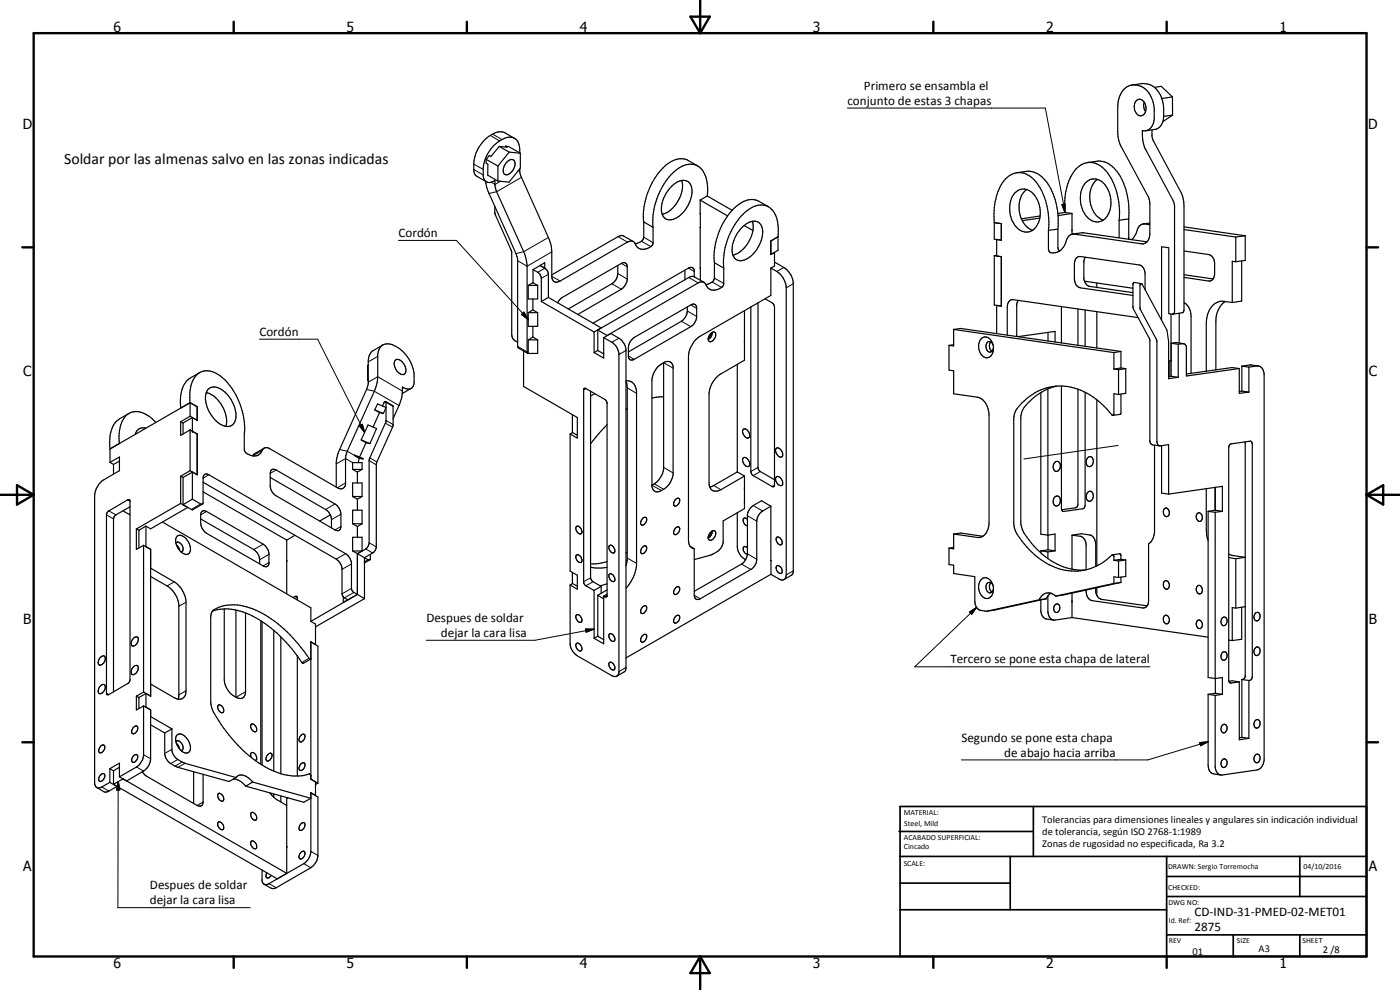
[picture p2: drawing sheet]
<svg xmlns="http://www.w3.org/2000/svg" width="420mm" height="297mm" viewBox="0 0 420 297" stroke-linecap="round" stroke-linejoin="round" font-family="sans-serif">
<g fill="none" stroke="#000" stroke-width=".35">
<path d="M339.7 25.5l2.8-.4a5.7 5.7 0 0 1 6.2 4.6 10.9 10.9 0 0 1-.2 7.8l-.5 .6-1 .6-3.1 .5M341.1 30.1a1.86 1.86 0 0 1 1.9 .1 1.86 1.86 0 0 1 .9 1.8 1.97 1.97 0 0 1-2.1 2.7 3.1 3.1 0 0 1-.7-4.6zM343.4 30.6a3.5 3.5 0 0 0 .4 2.9M345.7 38.9a5.2 5.2 0 0 0 .5 3.5l8.4 15.6 .6 2.5 .1 32.5-.4 .8-3 .5M346.5 26.2l2-.3 3.4 3.2M351.9 29.1l-3.2 .4M351.9 29.1v5.4M351.9 34.5l-2.7 .4M351.9 34.5l-2.9 2M145.7 54.4l.8 3 8.8 20 .1 26.7 .2 .3 2.8 1.6M145.9 47.8v1.2l.5 .3v3.3l3 1.7M145.9 47.8l3.5 2"/>
<path d="M149.4 49.8v4.5M149.8 43.9l-2.4 3-.6-.2-.9 1.1M149.8 43.9l3 1.7M151.7 43.9l.5 .3-2.4-.3M151.7 43.9l.2 .2M151.7 43.9h.9l3.6 2.1M152.5 48.3a1.22 1.22 0 0 1 1.6-.3 1.22 1.22 0 0 1 .4 1.7 2.7 2.7 0 0 1-3 2.6 2.9 2.9 0 0 1 1-4zM152.8 45.6l3.4 .4M152.8 45.6l-3.4 4.2M154.4 41.5a5.4 5.4 0 0 0-5.8 1.8 11.1 11.1 0 0 0-3.6 7v2.6a2.01 2.01 0 0 0 1.3 1.8 2.01 2.01 0 0 0 2.2-.6l.1 2.1 .4 1.3 8.2 18 .8 2.6 .2 1.8 .1 26.1h3.1v-4M154.4 41.5l-2.8-1.6a4.8 4.8 0 0 0-4.9 1 11.3 11.3 0 0 0-4.5 7.8v2.6l.5 1.2 3.3 2M154.4 41.5a4.4 4.4 0 0 1 1.6 4.4"/>
<path d="M156 50.7l.3 2 9 20.5 .3 2.4v7.3a1.51 1.51 0 0 0 .7 1.6 1.51 1.51 0 0 0 1.8-.2l20.2-11.7a1.7 1.7 0 0 1 2.7 1.2 3.1 3.1 0 0 0 5-.8v-4.8M156.2 46v4.5l-3.4 4.2-3.4-.4M201.7 55.8a4.1 4.1 0 0 1 4.8-1.3 5.4 5.4 0 0 1 .3 6.5 7.3 7.3 0 0 1-5.9 5 2.63 2.63 0 0 1-2.4-2.8 9.9 9.9 0 0 1 3.2-7.4zM204.6 54.1a9.2 9.2 0 0 1-5.9 10.2M209.4 49.8l-2.8-1.6a6.1 6.1 0 0 0-7.1 1.7 21.2 21.2 0 0 0-6.3 16.7M209.4 49.8a5.9 5.9 0 0 0-6.6 1.3 21 21 0 0 0-6.8 17.1M209.4 49.8a8.2 8.2 0 0 1 3 7.5l-.2 1.5M212.2 58.8l7.5 4.3M212.2 58.8l-2.1 1.2M304.6 57.8a3.8 3.8 0 0 1 6.1 1.1 8 8 0 0 1-.7 10.1 3.8 3.8 0 0 1-5.4-1.3 8.4 8.4 0 0 1-.3-9.5zM305.1 51.8l2.9-.4a7 7 0 0 1 6.6 3.9 21.4 21.4 0 0 1 2.9 13.4M308.1 56.9a7.3 7.3 0 0 0-1.2 9.4 5.3 5.3 0 0 0 3 2.8"/>
<path d="M325.8 54.8a4 4 0 0 1 6.5 1.6 7.9 7.9 0 0 1-1.1 9.6 3.8 3.8 0 0 1-5.4-1.4 8.9 8.9 0 0 1-1-8zM326.4 48.8l2.8-.4a6.6 6.6 0 0 1 6.2 3.2 22.2 22.2 0 0 1 3.3 14.1M329.3 53.8a7.7 7.7 0 0 0-.3 10.9l1.2 1 .9 .3M148.5 62v2.1l5.1 11.5v24.9a2.61 2.61 0 0 0 1.8 2.2M162.1 79.7l1.6 .9 .8 1.2 .1 7.4M162.1 79.7l-2.1 1.2M162.1 79.6l1.4-.8v1.6zM162.1 79.6v.1M185.4 79.6v2.5a3.7 3.7 0 0 1-1.8 3l-13.1 7.6M190.1 72.5l-3.4-1.8-1.2 .3-19.9 11.5M193.2 66.6v4.6a2.21 2.21 0 0 1-2.2 1.9l-.4 .1M193.2 66.6l2.8 1.6"/>
<path d="M210.1 60l8.2 4.8M210.1 64.1h.1M210.1 60l.1 24.1M210.1 68.2h.1M214.4 78.8l2.8 1.6M214.4 78.8v4.6l-.2 .6a2.83 2.83 0 0 1-2.3 1.4M222.5 68.5a4.3 4.3 0 0 1 5.2-1.7 5.4 5.4 0 0 1 .3 6.5 7.9 7.9 0 0 1-5.9 4.9 3 3 0 0 1-2.4-3.8 10.5 10.5 0 0 1 2.8-5.9zM223.3 67.6l2.7 1.6M225.5 66.5l.4 .2M225.8 66.4a9.4 9.4 0 0 1-4.6 9.7l-1.2 .4M230.6 62l-2.8-1.6a5.4 5.4 0 0 0-6 .9 20.7 20.7 0 0 0-7.4 17.5M230.6 62a7.9 7.9 0 0 1 3 7.5l-.1 1.5"/>
<path d="M230.6 62a5.6 5.6 0 0 0-6 .9 20.6 20.6 0 0 0-7.4 17.5M231.3 76.4l1.1-.7v4.1l-1.1 .6M232.4 78.6l2.8 1.7a6.2 6.2 0 0 1 2.9 4.5v86.8l-.5 .9-2.2 1.4M233.5 71v4.1l-2.2 1.3M233.5 71l-2.2 1.3v4.1M298.4 66.8v5l2.1 .3M298.4 76.7v14.8l2.1 .3M298.4 66.8l2.1 .3v5M298.4 76.7l2.1 .3M298.4 66.8a16.4 16.4 0 0 1 3.8-13.5 5.7 5.7 0 0 1 8.7 1.2 21 21 0 0 1 3.8 14.6M299.1 76.6l-.7 .1M299.1 71.9l1.4 .2"/>
<path d="M299.1 71.9v4.9l1.4 .2M299.2 71.8l-.1 .1M300.5 77v14.9M312.1 65.4l-5.3 .8M312.1 64.8l-5.6 .9M314.7 69.1v5.6l.2 .8a2.92 2.92 0 0 0 3.9-1l.9-1.3a3.1 3.1 0 0 1 2.4-3l20.5 3a2.56 2.56 0 0 0 2.5-3.1l-.1-9.9-.4-1.2-8.6-16.2-.6-3.3v-7.3a6.3 6.3 0 0 1 4-6.6 5.7 5.7 0 0 1 6.5 4.5 12.4 12.4 0 0 1 .3 6.6 2.84 2.84 0 0 1-3.4 2.5l.3 3.5 .5 1.8 8.4 15.5 .5 1.8v31.8l-.6 .7M317.5 68.7v5.6l.5 1M317.5 68.7l-2.8 .4M319.6 63.8l-2.1 .3M319.6 63.8a16.4 16.4 0 0 1 3.8-13.6 5.7 5.7 0 0 1 8.7 1.3 20.9 20.9 0 0 1 3.8 14.6M319.6 63.8l2.1 .3M321.7 64.1l-4.2 .6"/>
<path d="M321.7 64.1v6.2M321.8 70.2l3.4-.4 19 2.8M325.7 77.2l-.4 1.2v5.2a2.6 2.6 0 0 0 1.8 2.3l12.9 1.9M335.9 66.1v5.3M338.7 65.7l.1 6.1M338.7 65.7l-2.8 .4M345.1 67.4l-1.5-.2a2.43 2.43 0 0 0-2.5 2.4l-.6 1.3-.9 1M345.1 66.9l-2 .3M355.3 75.3l7.4 1.1a2.57 2.57 0 0 1 1.8 2.4v3.6a1.81 1.81 0 0 1-1.8 1.9l-7.4-1.1M355.3 68.9l15.6 2.2M355.3 68.1l18.4 2.6M370.9 78.5l-1.1-.1v12.4"/>
<path d="M370.9 71.1v7.4M372.6 78.3v12l-2.8 .5M373.7 70.7v7.4l-2.8 .4M373.7 70.7l-2.8 .4M158.5 85.6h2.9M158.5 85.6v4.1h2.9v-4.1M158.5 93.8v4.1h2.9v-4.1M158.5 93.8h2.9M159.9 89.7v3.3M159.9 97.9v3.3M159.9 84.8l1.5 .8M159.9 84.8l-1.4 .8"/>
<path d="M159.9 93l1.5 .8M159.9 93l-1.4 .8M160 80.9l1.4 .8a2.43 2.43 0 0 1 1.1 1.8v7M160 80.9v3.9M162.5 90.5l15.8 9.1M164.6 89.2l-2.1 1.3M164.6 89.2l15.8 9.2M167.4 90.8l.6-.9 .8-.7 17.7-10.2a1.09 1.09 0 0 1 1.2-.1 1.09 1.09 0 0 1 .5 1.2v3.6a4.2 4.2 0 0 1-1.7 3.1l-13.1 7.6M178.3 99.6v6.2M179.4 99v6.2M179.4 99l2.8 1.7M180.4 98.4h.1"/>
<path d="M180.4 98.4l-2.1 1.2M205.6 81.1v2.8M206.3 92.1v1.2a4.2 4.2 0 0 1-1.8 3.1l-15.9 9.2M208.4 83.1v-1.9a1.04 1.04 0 0 0-.7-.9 1.04 1.04 0 0 0-1.1 .1l-28.6 16.6M210.1 80.4h.1M211.3 84.7l-3.1-1.7-1.2 .1-27.6 15.9M213.4 99.9a.76 .76 0 0 1 .7-.3 .76 .76 0 0 1 .7 .5 2.19 2.19 0 0 1-1.8 2.4 1.62 1.62 0 0 1 .4-2.6zM213.6 99.9l-1.1 1.7M213.8 99.7a2.3 2.3 0 0 1-1.3 2.2M217.2 80.4v4.8a3 3 0 0 1-2.9 1.8 3 3 0 0 1-2.7-2l-.7-.4-1.4 .3-27.3 15.8M223.4 93.2v14.9l-7 4.1a8.1 8.1 0 0 0-3.6 5.7v27.4a2.14 2.14 0 0 0 1.2 2 2.14 2.14 0 0 0 2.4-.4l7-4.1M227.5 90.8v49.7l.5 .9 4.4 2.5"/>
<path d="M229.6 89.7l2.1 1.1 .6 .7 .1 .6v53.5l-.3 .4-6.2-3.4-.6-1.1v-49.4M231.3 80.4a7.2 7.2 0 0 1 4.5 4.7l.2 1.3v86.1l-.2 .9-.4 .5M231.3 80.4v8.2l-21.2 12.3a8.1 8.1 0 0 0-3.5 6.1v55.1l.5 1.8M286.2 98.8l48.1 7M286.2 98.8v5l-1.4-.2M286.2 98.8l2.1-.2 48.1 6.9M299.1 91.7v8.4M299.1 91.7l1.4 .2M299.2 91.6l-.1 .1M305.6 90.1l-.5 1.3v9.6M314.5 99.7v2.6M318.5 92v10.9"/>
<path d="M323.5 92.7v10.9M325.5 84.4l14.5 2.1M325.7 93v10.9M329.2 84.9v1.3M329.2 93.5v10.9M341.6 95.3l-37.5-5.4a1.85 1.85 0 0 0-1.8 2.2v8.5M342.5 85.1l-2.1-.3-.3 .2-.1 7.1 5.1 9.9v30.4l.3 .7 .5 .4 2.2 .3M342.6 85.1l7.6 14 .5 3.4v11.1l2.9-.4M342.6 85.1l-.5 .5 .1 7.2 5 9.3v30.6l.3 .7 .6 .4M343.7 86.9v-5a2.49 2.49 0 0 0-1.8-2.4l-17.7-2.5a1.8 1.8 0 0 0-1.8 2.2v4.4a2.66 2.66 0 0 0 1.8 2.8l15.8 2.2M351.4 94.2v14l-.7 .2M351.9 94.3l-1.1-.2v-19.8l-2.2-.3v22.1"/>
<path d="M353.9 94v8.9M355.3 90.8a4.4 4.4 0 0 1 2.2 4.1v17.2M355.3 82.4l8.8 1.3M367.7 90.5a6.7 6.7 0 0 0-2.8 5.6v14.9M369.8 90.8l-2.4-.4a5 5 0 0 0-5.2 4.8l-.2 1.9v14.3M59.9 111.8a8.9 8.9 0 0 0-4.2 3 11.4 11.4 0 0 0-1.5 7.6l2.9-1.6M60 111.8a7 7 0 0 0-3 6l.1 3M61.9 117.8a9.2 9.2 0 0 1 5.9 10.1M62.4 116.9a3.3 3.3 0 0 1 4.6 .4 9.8 9.8 0 0 1 3.7 8.6 2.58 2.58 0 0 1-4.1 1.6 9.4 9.4 0 0 1-4.8-9.5zM110.4 114.1l.1 .2M110.5 109.5l-.2 .1 .1 4.5M110.5 114l-.1 .1"/>
<path d="M114.9 103.5a3.8 3.8 0 0 0-1.5 2.9v6.6a11 11 0 0 1-1.1 4.4l-8.3 18.4-.3 1.8v7.7a1.49 1.49 0 0 1-.9 1.3 1.49 1.49 0 0 1-1.6-.3l-20.2-11.6a1.5 1.5 0 0 0-2.5 .9 2.93 2.93 0 0 1-2.8 1.2 2.93 2.93 0 0 1-2.4-2v-4.6a20.8 20.8 0 0 0-7.3-17.5 5.6 5.6 0 0 0-6-.9M114.9 103.5l-3.2 1.8-.9 1.4-.3 1.4v7l-.3 1.3-8.6 19.1-.5 1.9-.2 8.7M114.9 103.5a4.4 4.4 0 0 1 4.5 .8 11.3 11.3 0 0 1 4.9 8l-.1 3-.8 1.2M118.6 108.1a1.84 1.84 0 0 1 2.6 1.2 1.98 1.98 0 0 1-.2 3.1 3.1 3.1 0 0 1-2.4-4.3zM123.4 116.5a2.62 2.62 0 0 1-2.6-.4l-.4 3.7-2.4 5.8M123.4 116.5l-2.7 1.6M157.1 105.3v10.7l16.2 9.3v6.1l-2.2-1.2M158.5 102v4M158.5 102h2.9M158.5 102l1.4-.9 1.5 .9M177.2 117.4v56l.8 1.1 2.4 1.4M178.5 118.1l-1.3 .7"/>
<path d="M179.4 105.2l-1.1 .6M179.4 105.2l1.8 1M181.2 101.3l2.1-1.2 2.4 1.4a4.6 4.6 0 0 1 2.2 3.3v95.8l-.5 .9-2.3 1.4M181.2 101.3a8.1 8.1 0 0 1 3.7 2.6l.8 2.1v95.8l-.6 1.1M181.2 101.3v6.1l-2.9-1.6M182.2 100.7h.1M187.9 114.4l.3 2v51l-.3 2.4M187.9 114.2a3 3 0 0 1 3.1 3.3v52.1a11.9 11.9 0 0 1-3.1 6.9M189.9 101.6l17.4-10.1a1.04 1.04 0 0 1 1.1-.2 1.04 1.04 0 0 1 .7 .9l-.1 3.3a3.9 3.9 0 0 1-1.7 2.5l-17 9.8a1.06 1.06 0 0 1-1.2 .1 1.06 1.06 0 0 1-.5-1.1v-2.5a3.9 3.9 0 0 1 1.3-2.7zM197.5 110a3.4 3.4 0 0 1 3.8-1.3l.5 .7 .2 .7v32.2a5.9 5.9 0 0 1-5.1 5.3l-.9-.7-.3-.9v-32.3a6.9 6.9 0 0 1 1.8-3.7zM199.2 108.8v31.9a6.4 6.4 0 0 1-3.5 4.9M199.2 119.1l-3.5 .3"/>
<path d="M221.3 109.3v32.3M284.8 103.6v7.4l1.4 .3v6.9l7.1 1a5.2 5.2 0 0 1 3.5 5.4v32.2a4 4 0 0 1-2.8 4.4l-7.8-1M286.2 103.4l-1.4 .2M294.4 101.7a2.01 2.01 0 0 1 2.1-.5 2.01 2.01 0 0 1 1.3 1.7 3.3 3.3 0 0 1-1.1 4.4 2.81 2.81 0 0 1-3-3l.1-1.3zM297.3 102.6a2 2 0 0 0 .4 2.8M298 103.5a1.09 1.09 0 0 0-1.3-1 1.09 1.09 0 0 0-.8 1.4 1.21 1.21 0 0 0 .5 1.5 1.21 1.21 0 0 0 1.5-.2l.2-.8M305.5 101l11.1-1.6v3.2M312.4 117.8v42.5l2.1 .3 2.1-.4v5.1M314.5 116.7v48.3M317.1 115.9a16.5 16.5 0 0 0-10.3 7.4l-.4 1.8v31.7a8.6 8.6 0 0 0 2.4 5.2l2.3 2.7 3.4 2.9M318.5 115.8v36.8l.2 .6 .4 .3 5.8-.8 .5-.3 .2-.6 .1-34.1M323.5 116.8v34.7l-.6 .8-4.3 .7"/>
<path d="M329.2 119.9v49.9M334.3 105.8v4.9M334.3 110.7l1.4 .2M335.7 118.4l-1.4-.2v6.2l-.3 .2M335.7 110.9v7.5M336.4 105.5v4.9M336.4 118.2l-.1 6-2.3 .4M336.4 105.5l-2.1 .3M336.4 110.4l1.5 .2M336.4 110.4l-2.1 .3M337.9 110.6v7.4l-2.2 .4M337.9 110.6l-2.2 .3"/>
<path d="M351.1 108.3v4.6M351.5 112.9l-.8 .1M351.5 103v9.9M351.5 103l1.6-.2 2.1 .3M351.5 103l2.1 .3M351.5 112.9l2.1 .3M353.6 103.3l1.8-.1 .6 .7 .1 8.9 15.8-2.2M353.6 103.3v9.9M371.9 110.6l-2.1-.3-13.7 1.9M371.9 110.6v7.4l2.9-.4M372.7 117.3l-.8 .1M372.7 109.9v7.4"/>
<path d="M372.7 117.3l2.1 .3M372.7 109.9l2.1 .3M374.8 110.2l2.5-.4a2.02 2.02 0 0 1 2.1 2.3v116a2.95 2.95 0 0 1-2.1 2.9l-10.5 1.5a2.21 2.21 0 0 1-2.1-2.2v-21.6M374.8 110.2v7.4M377.7 109.8a8.8 8.8 0 0 0-5 .1M33 138.7l2.8-1.6v4.1l-4.5 2.7a6.2 6.2 0 0 0-2.9 4.9v86.1l.5 1.2 2.7 1.6 1.1-.3 2.4-1.4M33 134.7v4M33 138.7l1.1 .7M34.1 139.4v2.8M35.8 138.3l-1.7 1.1M38.7 124a8.9 8.9 0 0 0-4.3 3 10.9 10.9 0 0 0-1.4 7.7M38.7 124a7.3 7.3 0 0 0-2.9 6v3.1"/>
<path d="M38.7 124a5.7 5.7 0 0 1 6.5 1.3l1.6 1.4M40.7 130l.3 .1M43.8 128.4a2.5 2.5 0 0 0-3.2 1.9M54.2 126.5v4.1l2.9-1.6M54.2 126.5l.7 .4M54.9 126.9v3.3M57.1 120.8v4.1M57.1 129v12.2M57.1 120.8l-24.1 13.9M57.1 120.8l2.1 1.2v4.1M57.1 124.9l-2.9 1.6M57.1 129l2.1 1.2"/>
<path d="M57.1 124.9l2.1 1.2M57.7 125.3l1.5 .8M57.7 125.3v4.1l1.5 .8M57.7 125.3l-2.8 1.6M59.1 126.1h.1M59.1 130.2h.1M59.2 130.2v12.3l-1.5-.9M79.3 134.5l-2.9 1.6-.6 .7M106.4 136.7l2.6 .9-.1 .1M106.4 136.7l2.5 1M106.4 136.7l1.4 .8M107.8 137.5l-.2 1.3"/>
<path d="M107.8 137.5l1.1 .2M108.4 132l2-4.5 2.6 1.1-2 4.5M108.4 132l2.6 1.1M108.4 132l1.4 .8M109.8 132.8l-1.9 4.4M109.8 132.8l1.2 .3M112.5 123l.8-1.8 2.6 1.1-.8 1.8M112.5 123l2.6 1.1M112.5 123l1.4 .8M113.9 123.8l-1.9 4.3M113.9 123.8l1.2 .3M114.8 121.8l.5-1.1 .4-.2 .1 6.2-5 11.5v24.9l-.3 .8-.7 .8-2.5 1.4"/>
<path d="M115.8 120.5l2.2 1.3v5.8l-5.1 11.6-.1 25.4-.8 1.2-2.6 1.5M171.1 130.2v41.2l2.2 1.2v4.2l-2.2-1.3M171.8 124.5v5.3l1.5 .8M171.8 129.8l-.7 .4M182.2 127.4l-5 5.8M188.2 122.6l-.3 .3M223 137.4a1.68 1.68 0 0 1 2 2.1 .87 .87 0 0 1-.9 .5 .87 .87 0 0 1-.8-.7 1.68 1.68 0 0 1-.3-1.9zM223 128.8a1.57 1.57 0 0 1 2 1.6v.5a.85 .85 0 0 1-.9 .6 .85 .85 0 0 1-.8-.8 1.68 1.68 0 0 1-.3-1.9zM232.9 134.5a1.52 1.52 0 0 1 2 1.4v.9l-.5 .4a1.97 1.97 0 0 1-1.5-2.7zM316.6 138.8a.94 .94 0 0 1 1.1-.3 .94 .94 0 0 1 .5 1 1.29 1.29 0 0 1-.2 1.5 1.29 1.29 0 0 1-1.4 .3 1.8 1.8 0 0 1 0-2.5zM326.6 137.2a1.1 1.1 0 0 1 1.3 .2 1.1 1.1 0 0 1 .2 1.2 1.11 1.11 0 0 1-.5 1.2 1.11 1.11 0 0 1-1.3-.1 1.97 1.97 0 0 1 .3-2.5zM334 124.6h-.1a21.3 21.3 0 0 0-15.2-8.8 16 16 0 0 0-14 7.8l-.5 1.8v31.7a8.8 8.8 0 0 0 2.5 5.2 20.1 20.1 0 0 0 16.7 9.1l2.8-.5 2.7-1"/>
<path d="M346.5 133.5v26.2a4.8 4.8 0 0 1-1.8 3.5v17.3a1.74 1.74 0 0 1-1.7 1.9l-15.3-2.2a2.93 2.93 0 0 1-1.7-3.2M348.1 133.8l2.6-.4v14.9M348.6 133.7v14.3l2.1 .3M373.7 132.6v70.3l-.4 .8-.6 .2M32.3 153.5l6-3.5h.6l.1 54.1-.5 .9-6 3.4h-.4l-.1-.2v-53.9zM36.9 153.3l2.1 1.2M39 152.1l-4.2 2.4-.5 .4-.2 .8v51.9M40.9 158.7v6.1l2.2-1.2M40.9 158.7l.8 .4M43.8 157.9v6.1M43.8 157.9l-2.1 1.2v5.3M48.8 156.6l44.5 25.8v4"/>
<path d="M54.2 151l-13.3 7.7M54.2 142.9v8.1M54.2 142.9l.7 .4M54.2 151l2.1 1.3M54.9 143.3v8.1M56.3 152.3l-11.1 6.4-1.4-.8M56.3 152.2v.1M57.1 141.2l-2.9 1.7M57.1 141.2l2 1.3M57.7 149.8l2.7 1.5h.4M57.7 141.6v8.2M57.7 149.8l-2.8 1.6"/>
<path d="M57.7 141.6l-2.8 1.7M60.2 155.7l15.9 9.2a4.2 4.2 0 0 1 1.8 3v1.3M60.5 153.5l.8-.3 .7 .3 17 9.8a3.9 3.9 0 0 1 1.7 2.7v3.1a1.04 1.04 0 0 1-.6 .9 1.04 1.04 0 0 1-1.1-.2l-17-9.8a4.1 4.1 0 0 1-1.8-3.1v-2.4zM60.7 151.3l-2.9 1.7-2.9-1.6M60.8 151.3l.1-.5v-7.6a1.04 1.04 0 0 1 .7-.9 1.04 1.04 0 0 1 1.1 .2l41 23.6a4 4 0 0 1 1.8 2.8v7.8l.5 1 1.3 .7M60.9 144.7l40 23.1a3.9 3.9 0 0 1 1.7 2.7l.1 8.1a2.47 2.47 0 0 0 1.7 1.4l2.9-1.6M60.9 147.6l25.2 14.5M81.1 143.3l16.6 9.6a4 4 0 0 1 1.8 2.7v2.8M81.4 141.1l.7-.3 .8 .2 17.6 10.2a4.4 4.4 0 0 1 1.8 2.8v4.2a1.08 1.08 0 0 1-.6 1 1.08 1.08 0 0 1-1.2-.2l-17.6-10.2a3.8 3.8 0 0 1-1.8-2.8v-4.2zM99.1 154.5l-3.1 1.8M105.8 140.8v-2h2.9v2M105.8 140.8h2.9"/>
<path d="M105.8 140.8l1.5 .8M105.8 149v-4.1h2.9v4.1M105.8 157.1v-4h2.9v4M105.8 157.1h2.9M105.8 157.1l1.5 .9M105.8 149h2.9M105.8 149l1.5 .8M107.3 141.6v3.3M107.3 149.8v3.3M107.3 158v3.2M108.7 140.8l-1.4 .8M108.7 157.1l-1.4 .9"/>
<path d="M108.7 149l-1.4 .8M172.9 158.1a.99 .99 0 0 1 1-.1 .99 .99 0 0 1 .6 .8l.2 1a.72 .72 0 0 1-.8 .5 .72 .72 0 0 1-.6-.6l-.4-.7zM192.9 155.5a.64 .64 0 0 1 .6-.3 .64 .64 0 0 1 .6 .4 1.47 1.47 0 0 1-1.7 1.8l-.1-.7zM202.6 158.6a.72 .72 0 0 1 .9-.6 .72 .72 0 0 1 .5 .9 1.39 1.39 0 0 1-1.7 1.4l-.2-.5zM202.8 149.8a.67 .67 0 0 1 .6-.3 .67 .67 0 0 1 .6 .4 1.47 1.47 0 0 1-1.7 1.8 1.52 1.52 0 0 1 .5-1.9zM213 160l.4-.4a.76 .76 0 0 1 .7-.4 .76 .76 0 0 1 .7 .5 1.94 1.94 0 0 1-1.8 2.4 1.14 1.14 0 0 1-.1-1.9zM213.6 159.4l-1.1 1.8M213.8 159.3a2.43 2.43 0 0 1-1.3 2.2M221.3 153.8v10.2a4.8 4.8 0 0 0 2.5 3.9M221.3 141.6l-7.4 4.2-.9 .3M221.3 141.6l2.1 1.2M223.4 142.8v9.8l-6.4 3.7v6.4a4.1 4.1 0 0 1-1.7 2.8l-2.2 1.1-4.7 1.3"/>
<path d="M224.3 155.8a.72 .72 0 0 0-1.3-.1 1.74 1.74 0 0 0 1.3 2.1M231.3 151.9l.1 20.4 3 1.7 1-.1M231.3 151.9l-2.4 1.4a3.8 3.8 0 0 0-1.8 3.1v11.7a3.8 3.8 0 0 1-1.8 2.8l-15.2 8.8a1.09 1.09 0 0 1-1.2 .1 1.09 1.09 0 0 1-.5-1.2v-14M231.3 151.9l-2.8-1.7-2.5 1.5a4.1 4.1 0 0 0-1.7 2.7v11.8a4.2 4.2 0 0 1-1.8 3l-14.1 8.2M232.9 143.1a1.71 1.71 0 0 1 2 2.3 1.09 1.09 0 0 1-1.8-.6l-.4-1.1zM316.6 149.1a.95 .95 0 0 1 1-.2 .95 .95 0 0 1 .6 1 1.34 1.34 0 0 1-.2 1.4 1.34 1.34 0 0 1-1.4 .4 1.84 1.84 0 0 1 0-2.6zM326.5 147.7a.82 .82 0 0 1 .8-.3 .82 .82 0 0 1 .6 .6 1.54 1.54 0 0 1-1.3 2.4 1.7 1.7 0 0 1-.1-2.7zM349.4 152.7l.3-.3a1.25 1.25 0 0 1 1.3 1.3 1.25 1.25 0 0 1-1.3 1.2 1.74 1.74 0 0 1-.3-2.2zM350.7 148.3l16.1-2.4v7.5M359.3 154.1a.97 .97 0 0 1 1.1 0 .97 .97 0 0 1 .4 .9l-.1 1a.84 .84 0 0 1-1 .4 .84 .84 0 0 1-.6-.8l-.1-.9zM362 146.6v12.3l.6 3.3M362.6 153.4v49.9l2.1 .3 2.1-.3v5"/>
<path d="M362.6 153.4l2.1 .3M364.7 153.7v54.3M364.7 146.2v6.9M364.7 153.1l-2.1 .3M364.7 153.1l2.1 .3M366.8 153.4l-2.1 .3M43.1 163.6v44M43.1 163.6l2.1 1.2M43.8 164h.1M43.8 164l1.4 .8M45.2 164.8v44.1M45.2 164.8h.1"/>
<path d="M45.2 170.5l7.1 4.1a7.9 7.9 0 0 1 3.5 6.1v26.6a2.18 2.18 0 0 1-1 2.3 2.18 2.18 0 0 1-2.5-.3l-7.1-4.1M45.2 173l5 2.8a7.8 7.8 0 0 1 3.5 5.7v27.3l-.2 1M52.8 163l.2-.3a1.81 1.81 0 0 1 1.6 2.8l-.3 .1M52.9 163.5l.6 .6 .4 1.1M53.2 160.8a2.62 2.62 0 0 1 3.3 1.7 2.74 2.74 0 0 1 0 3.7 3.2 3.2 0 0 1-3.5-2.5l-.3-1.5zM86.1 162.1v16.1M88 179.3l1-.4 .2 .3v.8M88.5 160.6l-2.4 1.5M103 179.1v1.6M105.8 165.3v-4.1h2.9v4.1M105.8 165.3h2.9M105.8 165.3l1.5 .8"/>
<path d="M107.3 178.4l-14 8M107.3 166.1v12.3M107.3 178.4l2.1 1.2M107.3 166.1l2.1 1.2M108.7 165.3l-1.4 .8M109.4 179.6l-14.7 8.5M109.4 167.4h.1M109.4 167.3v12.3M109.4 167.4l1.2 .6h.4M110.9 168l-1.5 .9M111.2 166.3l-.2 1.7M171.1 175.5v17.8a4.8 4.8 0 0 0 2.1 3.4l10.4 6 .8 .3 .7-.1"/>
<path d="M171.8 171.7v3.3l1.5 .9M171.8 175.1l-.7 .4M172.9 166.7l.1-.2a1.45 1.45 0 0 1 1.4 .7 1.45 1.45 0 0 1 0 1.6 1.64 1.64 0 0 1-1.5-2.1zM177.2 170.2l1.6 .2 3.4-.2M178.3 177.2v14.3M178.3 177.2l-2.6-1.5-.5-.9v-58l.2-.3 6.3 3.4 .5 1v57.9l-.3 .3-.7-.2M179.4 178.6v12.3M179.4 178.6l1.8 1.1M180.4 175.9v2.2M180.4 175.9l-2.1 1.3M181.2 178.9v14.3l-2.9-1.7M182.2 178.3l-1 .6"/>
<path d="M182.2 177l-2.8 1.6M182.2 168.5l-2.5 .6-2.5 .1M182.2 175.2l-2.1 .6M182.8 163.8a.95 .95 0 0 1 1-.1 .95 .95 0 0 1 .6 .8 .74 .74 0 0 1 .2 1 .74 .74 0 0 1-.9 .4 1.91 1.91 0 0 1-.9-2.1zM182.9 172.3a1.34 1.34 0 0 1 1.6 1.3 .75 .75 0 0 1-.6 .9 .75 .75 0 0 1-.9-.7l-.3-1zM188.2 168.1l-.3 .2M188.2 165.7l-.3 .2M192.7 164.3l.9-.6a1.34 1.34 0 0 1-.5 2.4h-.5a1.3 1.3 0 0 1 .1-1.8zM202.8 176.4a.67 .67 0 0 1 .6-.4 .67 .67 0 0 1 .6 .4 1.4 1.4 0 0 1-1.7 1.9 1.72 1.72 0 0 1 .5-1.9zM207.1 163.9l1.3 .7M224.3 164.4l-.9-.4a1.45 1.45 0 0 0 .5 2.2l.4 .2M231.4 172.3l-43.5 25.1"/>
<path d="M233.1 169.8a1.43 1.43 0 0 1 1.6 1.8 .62 .62 0 0 1-.5 .5 .62 .62 0 0 1-.7-.4 1.61 1.61 0 0 1-.4-1.9zM233.1 161.2a1.43 1.43 0 0 1 1.4 .7 1.43 1.43 0 0 1 0 1.5 1.58 1.58 0 0 1-1.4-2.2zM284.8 164.5v4.9l1.4 .2v2.5l6.4 .9v7.4a2.7 2.7 0 0 0 1.7 2.7l1.9 .3 15.7-3.4M286.2 160.2v4.5l-1.4-.2M286.2 164.3l-1.4 .2M286.2 160.2l2.1-.3 6.7 1M294.4 173.9a2.08 2.08 0 0 1 3.4 1.2 3 3 0 0 1-1.4 4.5 3.3 3.3 0 0 1-2.4-5.1zM297.3 174.8a2.05 2.05 0 0 0 .4 2.8M298 175.7a1.09 1.09 0 0 0-1.3-1 1.09 1.09 0 0 0-.8 1.4 1.23 1.23 0 0 0 .5 1.5 1.23 1.23 0 0 0 1.5-.2l.2-.8M312.4 165.3v.6M312.4 165.3l2.1 .3M314 179.7l-2.1 .3"/>
<path d="M314 179.7l-17.6 3.6M314.5 178.8v4.6a2.36 2.36 0 0 0 2.1 2.7l5.1-.8M314.5 165.6v2M314.5 167.6a17.3 17.3 0 0 0 11.2 3.4M314.5 165l-2.1 .3M314.5 165l2.1 .3M315.4 178l-1 .9-.4 .8M316.6 165.3l-2.1 .3M316.8 178.9a2.89 2.89 0 0 0-4.9 1.1M321.7 160.6v10.2M321.7 178v7.3M321.7 160.6a7.8 7.8 0 0 1 6.1 .2 3.1 3.1 0 0 1 1 2.4v6.8"/>
<path d="M321.7 160.6l2.5 .3a2.38 2.38 0 0 1 1.8 2.4v7.6M328.8 176.4a3.3 3.3 0 0 0 1 3.1l.8 .3 13.6 2M329.2 176.3v2.3M333.9 166.5l2.3-.3 .2 1.6M334.3 175l-17.5 3.9M334.3 168.1v-1.3l-.5-.3-2.4 2-2.5 1.4M334.3 168.1l1.4 .2M335.7 173.3l-1.4-.2v1.9M335.7 168.3v5M336.4 174.8l-17.4 3.8-2.2 .3M336.4 174.8l-2.1 .2M336.4 173.1v1.7"/>
<path d="M336.4 167.8l1.5 .2M336.4 167.8l-2.1 .3M337.9 168v5l-2.2 .3M337.9 168l-2.2 .3M349.4 174.5a.97 .97 0 0 1 1.1-.1 .97 .97 0 0 1 .4 1 .93 .93 0 0 1-.5 1.3 .93 .93 0 0 1-1.2-.8l-.1-.5zM359.3 175.9a1.14 1.14 0 0 1 1.4 .3 1.14 1.14 0 0 1 .1 1.4 .8 .8 0 0 1-.8 .6 .8 .8 0 0 1-.8-.6l-.2-.8zM368.8 167.3l2.1 .3M368.8 166.2l1.4 .5 3.5 .5-2.8 .4M370.9 167.6v14.9M29.9 197.5l.7-.6 .5-.1a1.68 1.68 0 0 1 .3 1.8 1.68 1.68 0 0 1-1.6 .9 1.45 1.45 0 0 1 .1-2zM40.2 199.9l.9-.3a1.68 1.68 0 0 1-.7 2.7l-.6 .1a1.62 1.62 0 0 1 .4-2.5zM40.2 191.3l.9-.2a1.68 1.68 0 0 1 .2 1.8 1.68 1.68 0 0 1-1.6 .9 1.89 1.89 0 0 1 .5-2.5z"/>
<path d="M63.7 183.4a15.5 15.5 0 0 1 13 1.9 43.9 43.9 0 0 1 14.1 13.7h.3l2.1-1.2M67.3 182.7v21.2a6.4 6.4 0 0 0 3.5 5.3M70.8 183v26.2M73.7 183.9v23.7a1.75 1.75 0 0 1-.9 1.8 1.75 1.75 0 0 1-2-.2M78.3 186.2v43.1M78.6 186.5v43M82.2 189.1v42.3M84.3 191.1v41.1M89.2 196.8v36M93.3 192.6v41.2l2.1 1.2M93.3 192.6l2.1 1.2v41.2M93.3 197.7l-.2 .1a50.6 50.6 0 0 0-13.5-13.3 16.9 16.9 0 0 0-12.4-2.8l-1.5 .5a2.82 2.82 0 0 0-2.5 3v25.4a9.9 9.9 0 0 0 2.5 5.7 37.1 37.1 0 0 0 18.6 15.9"/>
<path d="M93.3 186.4l1.4 .8v6.2M93.3 192.6l1.4 .8M172.9 184.7a1.22 1.22 0 0 1 1.8 1.1v.5a.91 .91 0 0 1-1.1 .3 .91 .91 0 0 1-.6-.8zM172.9 193.2l.1-.1a1.43 1.43 0 0 1 1.4 .7 1.43 1.43 0 0 1 0 1.5 1.58 1.58 0 0 1-1.5-2.1zM179.4 190.9l-1.1 .6M179.4 190.9l1.8 1M182.8 190.4a.95 .95 0 0 1 1-.2 .95 .95 0 0 1 .6 .9 .76 .76 0 0 1-.1 1.2 .76 .76 0 0 1-1.1-.4l-.4-.6zM182.8 198.9a.99 .99 0 0 1 1.6 .8l.2 .7a.71 .71 0 0 1-.7 .7 .71 .71 0 0 1-.7-.6l-.4-.7zM192.9 182.1a.64 .64 0 0 1 .6-.4 .64 .64 0 0 1 .6 .5 1.47 1.47 0 0 1-1.7 1.8l-.1-.8zM192.9 190.6l.7-.3a1.34 1.34 0 0 1-.5 2.3l-.5 .1-.3-.5 .1-.9zM202.8 184.9l.7-.3a1.28 1.28 0 0 1-.4 2.2 .6 .6 0 0 1-.7 0 .6 .6 0 0 1-.2-.7zM312.4 180v3.4a2.34 2.34 0 0 0 1.7 2.3l2.1 .4"/>
<path d="M316.5 181.6a.79 .79 0 0 1 .8-.4 .79 .79 0 0 1 .7 .7 1.24 1.24 0 0 1-.1 1.3 1.24 1.24 0 0 1-1.2 .5 1.62 1.62 0 0 1-.2-2.1zM321.7 185.3l40.9 5.9M349.4 184.8a.97 .97 0 0 1 1.1 0 .97 .97 0 0 1 .4 1 1 1 0 0 1-1 1.4 1.59 1.59 0 0 1-.5-2.4zM359.3 186.3a.97 .97 0 0 1 1.1-.1 .97 .97 0 0 1 .4 1 .92 .92 0 0 1-.2 1.1 .92 .92 0 0 1-1.1 0l-.5-1.1zM366.7 185.5l.2-.1a.91 .91 0 0 1 1.2 0 .91 .91 0 0 1 .1 1.2l-.3 .7a.76 .76 0 0 1-.8 .4 .76 .76 0 0 1-.6-.6l-.1-.5zM366.9 195.7a.83 .83 0 0 1 .9-.1 .83 .83 0 0 1 .4 .8 1.09 1.09 0 0 1-.2 1.3 1.09 1.09 0 0 1-1.3 .2 1.78 1.78 0 0 1 .2-2.2zM368.8 192.1l1 .1M370.9 182.5l-1.1-.2v9.9M372.6 182.2v9.6l-2.8 .4M373.7 182l-2.8 .5M376.8 194.4a.8 .8 0 0 1 .9-.2 .8 .8 0 0 1 .5 .8 1.3 1.3 0 0 1-1.1 1.7 1.39 1.39 0 0 1-.3-2.3zM376.8 183.9l.5-.2a1.26 1.26 0 0 1 .9 1.5 1.26 1.26 0 0 1-1.4 1 1.49 1.49 0 0 1 0-2.3z"/>
<path d="M29.9 206l.7-.5 .5-.1a1.7 1.7 0 0 1-.5 2.6l-.7 .2a1.37 1.37 0 0 1 0-2.2zM40 218.4l.3-.4 .8-.2a1.43 1.43 0 0 1 0 1.6 1.43 1.43 0 0 1-1.4 .6l-.2-.7zM40.9 208.9v4.1l2.2-1.2M40.9 208.9l.8 .4M41.7 209.3v3.3M43.1 211.8v15a5.1 5.1 0 0 1-2.1 3.3l-5.2 3M43.1 207.6l-2.2 1.3M43.1 211.8l2.1 1.2M43.1 207.6l2.1 1.3M43.8 208.1v4M43.8 208.1l1.4 .8M43.8 212.1l1.4 .9"/>
<path d="M43.8 208.1l-2.1 1.2M43.8 212.1v.1M45.2 213h.1M45.2 213v15a4.8 4.8 0 0 1-2.1 3.4l-5.1 2.9-2.2-1.2M45.2 215l6.4 3.7M45.2 217.5l4.2 2.4M49.4 219.9v6.2a4.2 4.2 0 0 0 1.8 3l2.2 1.2 15.3 4.2 2.2-1.2M51.6 218.7v6.4a4.1 4.1 0 0 0 1.7 2.8l2.2 1.1 15.4 4.3M51.6 218.7l-2.2 1.2M65.5 211.6a1.4 1.4 0 0 1 1.4 .6 1.4 1.4 0 0 1 0 1.6 1.53 1.53 0 0 1-1.4-2.2zM75.4 217.3a1.39 1.39 0 0 1 1.4 .7 1.39 1.39 0 0 1-.1 1.5 1.53 1.53 0 0 1-1.3-2.2zM362.6 208.3v21.2a2.33 2.33 0 0 0 1.7 2.7l2.1 .3"/>
<path d="M362.6 208.3l2.1 .4M364.7 208l-2.1 .3M364.7 208l2.1 .3M366.8 208.3l-2.1 .4M366.9 217.6a.8 .8 0 0 1 .9-.2 .8 .8 0 0 1 .4 .8 1.32 1.32 0 0 1-1.1 1.7 1.51 1.51 0 0 1-.2-2.3zM368.8 204.4l1-.1 2.1 .3M368.8 204.5l.5 .4 2.6-.3M371.9 204.6v17.4l2.9-.5M372.7 203.9v17.3M372.7 203.9l2.1 .3M374.8 204.2v17.3M374.8 204.2l.6-.2 .4-.8v-70.1l-.5-.7-6 .8-.5 .8v70.5"/>
<path d="M376.6 216.3a.9 .9 0 0 1 1.3-.2 .9 .9 0 0 1 .3 1.2 .92 .92 0 0 1-.8 1.1 .92 .92 0 0 1-1.1-.8zM30.1 232.6l.9-.5a1.43 1.43 0 0 1 .3 1.5 1.43 1.43 0 0 1-1.2 .9l-.2-.1a1.3 1.3 0 0 1 .2-1.8zM30.3 223.9a.64 .64 0 0 1 .6-.4 .64 .64 0 0 1 .5 .4 1.38 1.38 0 0 1-1.6 1.9l-.2-.8zM33 234.7l-3 1.7h-.8M33 234.7l2.1 1.3M33 230.6v4.1M33 230.6l2.8-1.6v4.1M33 230.6l1.1 .7M34.1 231.3v4M34.1 235.3l2.8-1.6 49.2 28.3M34.1 235.3l49.1 28.4 2.9-1.7M35.1 235.9v.1"/>
<path d="M35.8 230.2l-1.7 1.1M40 226.9a.72 .72 0 0 1 .8-.6 .72 .72 0 0 1 .5 .9 1.5 1.5 0 0 1-1.5 1.5l-.2-.2-.1-.6zM42.7 231.6l1.3 1.3 15.2 8.8a1.1 1.1 0 0 0 1.2 .1 1.1 1.1 0 0 0 .5-1.2v-8.3M52.8 222.6a.97 .97 0 0 1 1-.3 .97 .97 0 0 1 .7 .7 1.21 1.21 0 0 1 .6 1.1 1.21 1.21 0 0 1-.8 1.1M52.9 223.1l.6 .6 .4 1.1M53 220.6a1.97 1.97 0 0 1 3 .8 3.2 3.2 0 0 1 .5 4.4 3.3 3.3 0 0 1-3.5-2.5l-.3-1.5zM58.1 231.6v9.4M65.5 238.2a1.43 1.43 0 0 1 1.6 1.7 .62 .62 0 0 1-.5 .5 .62 .62 0 0 1-.7-.4 1.61 1.61 0 0 1-.4-1.8zM70 233.8a4.6 4.6 0 0 1 3.7 2.1M70.9 233.3a2.51 2.51 0 0 1 3.8 .3l1.1 1.1M75.5 227.3l-.2-.5a.75 .75 0 0 1 .4-1 .75 .75 0 0 1 1 .6 1.14 1.14 0 0 1-.1 1.7M75.8 234.7l-2.1 1.2"/>
<path d="M75.8 234.7l17.5 4.8-2.1 1.2-17.5-4.8M80.3 226.5a.71 .71 0 0 1 .7-.5 .71 .71 0 0 1 .6 .4 1.46 1.46 0 0 1-1.6 1.8l-.2-.7zM80.9 237.9l1.7 1.7 3.5 2.1M82.2 238.3v.9M84.3 238.8v1.8M84.3 232.2a14.5 14.5 0 0 0 8.6 0l.4 .5M86.4 239.4l-.3 .2v22.4M90.2 220.8a.68 .68 0 0 1 .7-.6 .68 .68 0 0 1 .7 .7 1.26 1.26 0 0 1-.4 1.3 1.26 1.26 0 0 1-1.4 .2l-.1-.7zM90.4 229.2a.68 .68 0 0 1 1-.2 .68 .68 0 0 1 .1 1 1.2 1.2 0 0 1-1.6 1.1l-.2-.8zM93.3 237.9l2.1 1.2v17.9a5.1 5.1 0 0 1-2.1 3.3l-10.7 6.2-1 .1-2.4-1.3 .7 .1 .8-.3 10.5-6a5.2 5.2 0 0 0 2.1-3.3zM94.7 234.6v4.1M95.4 235l-.7 .4"/>
<path d="M366.7 228.1a.9 .9 0 0 1 1.3-.2 .9 .9 0 0 1 .2 1.2 .94 .94 0 0 1-.5 1 .94 .94 0 0 1-1.1-.2l-.2-.8zM372.7 221.2l-.8 .2M372.7 221.2l2.1 .3M376.6 226.7a.82 .82 0 0 1 1-.4 .82 .82 0 0 1 .6 .9 1.32 1.32 0 0 1-1.2 1.7l-.7-.9zM65.5 246.7a1.43 1.43 0 0 1 1.4 .7 1.43 1.43 0 0 1 0 1.5 1.58 1.58 0 0 1-1.4-2.2zM75.4 252.4a1.43 1.43 0 0 1 1.4 .7 1.43 1.43 0 0 1-.1 1.5 1.58 1.58 0 0 1-1.3-2.2zM75.4 243.9a1.41 1.41 0 0 1 1.6 1.3l-.1 .8a1.5 1.5 0 0 1-1.5-2.1zM90.2 247.3l.3-.3a.58 .58 0 0 1 .7-.2 .58 .58 0 0 1 .4 .6 1.26 1.26 0 0 1-.4 1.3 1.26 1.26 0 0 1-1.4 .2l-.1-.6zM90.4 255.7a.68 .68 0 0 1 1-.2 .68 .68 0 0 1 .1 1 1.2 1.2 0 0 1-1.6 1.1l-.2-.8zM78.6 261v3.2l.6 1.1M80.1 261.9l-.3 1.2 .4 .3 .7-.2 .5-.6"/>
</g>
<g fill="none" stroke="#000" stroke-width=".3">
<path d="M254.3 32.4h59.4l5.9 31.4M142.2 49.2l2.8 1.6M142.2 50.8l2.8 1.7M147.1 40.6l2.8 1.7M147.9 40.3l2.8 1.6M150.2 54.4l-1.7 .9-1.1-.6M156 51.1l-.6 .3M156.5 53.2l-7.5 4.3-2.2 .5M119.6 72.1h17.4l21.5 23.8M164.6 71.2l-7.4 4.3-2.4 .6M165.6 75.6l-7.4 4.3-2.8-1.7M185.5 71l2.8 1.6"/>
<path d="M186.5 79l1.7 1.1M192.5 72.4l2.9 1.6M193.2 71.2l2.8 1.6M318.7 61.4l.9-.2v2.6zM157.2 93.6l1.3 2.3-2-1.5zM163.5 80.5l-2.1 1.2M164.6 82.3l-2.1 1.2M165.6 82.9l2.5 1.4M183.6 85.1l2.9 1.7M185.4 82.1l2.8 1.6M204.5 96.4l2.8 1.6M206.3 93.3l2.8 1.7"/>
<path d="M206.6 80.4l1.8 1M206.7 83.3l2.8 1.6M207.3 91.5l1.8 1M213.7 84.6l2.9 1.6M214.4 83.4l2.8 1.6M235.2 80.3l-2.1 1.1M238.1 85.1l-2.1 1.3M77.8 101.8h17.5l14.1 28M110 116.8l2.3 .6 7.4 4.3M110.5 114.7l2.9-1.7 7.4 4.3M113.4 106.9l-2.9 1.7M121.1 116.3l-.3 .2"/>
<path d="M155.4 103.9l2.8 1.7M175.8 116.6l-.6 .4M185.7 101.5l-2.1 1.2M187.9 105.2l-2.2 1.2M188.2 116.4l2.8 1.6M188.6 106.8l1.7 1M199.2 108.8l2.8 1.6M78.7 135.2l-2.8 1.6M101.9 134.9l2.3 .5 3.6 2.1M105.8 138.8l-2.1-1.2-2.8 1.6M107.9 127.8l.8-.5 .7 2.5zM110.8 138.2l2.1 1.2"/>
<path d="M111 137.4l2.1 1.2M115.6 127l2.2 1.2M115.9 126.2l2.1 1.2M115.9 120.7l2.1 1.3M335.6 133.6l-28.3 4.1M32 154.5l2.1 1.2M32.7 153.3l2.1 1.2M38.3 150l.7 .4M60.2 151.2l-2.8 1.7M62 153.5l-1.8 1M62.7 142.5l-1.8 1M82.9 141l-1.8 1"/>
<path d="M100.5 151.2l-2.8 1.7M102.3 158l-1.8 1M102.3 154.3l-2.8 1.6M103.7 144.9l-2.5 1.4M195.7 145.6l2.8 1.6M196.4 145.2l2.8 1.6M199.2 140.3l2.8 1.6M214.2 145.7l2.2 1.2M224.3 154.7l2.8 1.7M226 151.7l2.9 1.6M227.5 140.3l-2.2 1.2M228.2 141.5l-2.2 1.2"/>
<path d="M232.4 145.6l-.7 .4M364.6 146.3v6.7M52.3 174.6l-2.1 1.2M79 163.3l-2.9 1.6M80.7 168.8l-1.7 1M80.7 166.3l-2.8 1.6M88.5 179l.7 .4M103.7 166.1l-2.8 1.7M105.5 176.5l-2.9 1.7M105.5 169.2l-2.9 1.6M106.2 177.8l-2.8 1.6M109.8 164.7l2 1.2"/>
<path d="M110.4 167.9l-1 .7M110.8 162.9l2.1 1.2M177.2 173.4l-2 1.1M178 174.5l-2.2 1.3M182.2 178.6l-.7 .5M188.2 167.4l2.8 1.6M208.4 178.6l1.7 1.1M222.5 169.2l2.8 1.7M224.3 166.2l2.8 1.6M238.1 171.3l-2.1 1.2M55.8 180.7l-2.1 1.2M92.7 197.5l-2.1 1.3"/>
<path d="M175.7 188.7l2.6 .1-2.4 .9zM178.3 188.8l-17.8 3.3h-32.6M290.9 183.6l2.2-1.4-1.5 2.1zM293.1 182.2l-18.6 17.9h70.6M32 208l.7 .4M55.8 207.3l-2.1 1.2M73.7 207.6l-2.9 1.6M187.9 200.3l-2.2 1.2M30.6 236.1l2.1 1.3M35.5 234.5l.5 2.5h-1zM35.5 234.5l-.1 37.8h39.7M41 230.1l2.1 1.3"/>
<path d="M43.1 226.4l2.1 1.3M51.6 224.8l-2.2 1.3M53.3 227.9l-2.1 1.2M54.6 228.6l-2.1 1.3M55.5 229l-2.1 1.3M360 222.8l2.6-.3-2.3 1.3zM362.6 222.5l-18.1 5.5h-56M60.9 240.6l-1.7 1.1M91.2 259.1l2.1 1.2M93.3 255.4l2.1 1.3M80.7 265.1l2.2 1.3"/>
</g>
<g fill="#000">
<circle cx="321.7" cy="69" r=".18"/>
<circle cx="223.4" cy="102.4" r=".18"/>
<circle cx="57.7" cy="129.4" r=".18"/>
<circle cx="223.4" cy="150.6" r=".18"/>
<circle cx="223.4" cy="146.5" r=".18"/>
<circle cx="86.1" cy="168.2" r=".18"/>
<circle cx="321.7" cy="180.3" r=".18"/>
<circle cx="36.9" cy="233.7" r=".18"/>
<circle cx="86.1" cy="253.9" r=".18"/>
</g>
<g fill="none" stroke="#000" stroke-width=".71">
<path d="M10.1 9.9h400v277.1h-400zM70.1 6.5v3.4M140.1 6.5v3.4M207.2 5h5.8l-2.9 4.9zM210.1 0v9.9M280.1 6.5v3.4M350.1 6.5v3.4M6.7 74.2h3.4M410.1 74.2h3.5M.1 148.5h10M5.1 145.6l5 2.9-5 2.9zM410.1 148.5h10"/>
<path d="M410.1 148.5l5-2.9v5.8zM6.7 222.7h3.4M410.1 222.7h3.5M70.1 287v3.4M140.1 287v3.4M210.1 287v10M210.1 287l2.9 5h-5.8zM280.1 287v3.4M350.1 287v3.4"/>
</g>
<g fill="none" stroke="#000" stroke-width=".51">
<path d="M269.8 249.5h40.3M270.1 242h140v45h-140zM270.1 257h140M303.2 257v16M310.1 242v15M350.1 257v30M390.1 257v12M270.1 265h33.1M270.1 273h80M350.1 269h60M350.1 263h60M350.1 280.5h60"/>
<path d="M370.1 280.5v6.5M390.1 280.5v6.5"/>
</g>
<path d="M318.7 61.4l.9-.2v2.6zM157.2 93.6l1.3 2.3-2-1.5zM107.9 127.8l.8-.5 .7 2.5zM175.7 188.7l2.6 .1-2.4 .9zM290.9 183.6l2.2-1.4-1.5 2.1zM35.5 234.5l.5 2.5h-1zM360 222.8l2.6-.3-2.3 1.3z" fill="#000"/>
<text font-size="4.7" x="19.3" y="49.1">Soldar por las almenas salvo en las zonas indicadas</text>
<g font-size="4.2">
<text x="34" y="9.6">6</text>
<text x="104" y="9.6">5</text>
<text x="174" y="9.6">4</text>
<text x="244" y="9.6">3</text>
<text x="314" y="9.6">2</text>
<text x="384" y="9.6">1</text>
<text x="6.8" y="38.7">D</text>
<text x="410.6" y="38.7">D</text>
<text x="7" y="112.9">C</text>
<text x="410.8" y="112.9">C</text>
<text x="7" y="187.1">B</text>
<text x="410.8" y="187.1">B</text>
<text x="7" y="261.4">A</text>
<text x="410.8" y="261.4">A</text>
<text x="34" y="290.4">6</text>
<text x="104" y="290.4">5</text>
<text x="174" y="290.4">4</text>
<text x="244" y="290.4">3</text>
<text x="314" y="290.4">2</text>
<text x="384" y="290.4">1</text>
</g>
<g font-size="3.9">
<text x="259.3" y="26.9">Primero se ensambla el</text>
<text x="254.3" y="31.4">conjunto de estas 3 chapas</text>
<text x="119.6" y="71.1">Cordón</text>
<text x="77.9" y="100.7">Cordón</text>
<text x="128" y="186.6">Despues de soldar</text>
<text x="132.3" y="191.1">dejar la cara lisa</text>
<text x="285.2" y="199">Tercero se pone esta chapa de lateral</text>
<text x="288.5" y="222.5">Segundo se pone esta chapa</text>
<text x="301.4" y="227">de abajo hacia arriba</text>
<text x="45" y="266.7">Despues de soldar</text>
<text x="45" y="271.3">dejar la cara lisa</text>
<text x="358.5" y="275">CD-IND-31-PMED-02-MET01</text>
<text x="358.5" y="279.4">2875</text>
</g>
<g font-size="3.1">
<text x="312.7" y="246.8">Tolerancias para dimensiones lineales y angulares sin indicación individual</text>
<text x="312.7" y="250.4">de tolerancia, según ISO 2768-1:1989</text>
<text x="312.7" y="254">Zonas de rugosidad no especificada, Ra 3.2</text>
<text x="357.9" y="286.4">01</text>
<text x="377.7" y="285.6">A3</text>
<text x="397" y="285.9">2 /8</text>
</g>
<g font-size="2.4">
<text x="271.2" y="244.4">MATERIAL:</text>
<text x="271.3" y="252">ACABADO SUPERFICIAL:</text>
<text x="271.4" y="247.9">Steel, Mild</text>
<text x="271.3" y="254.6">Cincado</text>
<text x="271.2" y="259.7">SCALE:</text>
<text x="350.6" y="260.8">DRAWN: Sergio Torremocha</text>
<text x="391.2" y="260.6">04/10/2016</text>
<text x="350.6" y="267">CHECKED:</text>
<text x="350.6" y="271.4">DWG NO:</text>
<text x="350.8" y="276.9">Id. Ref:</text>
<text x="350.8" y="282.8">REV</text>
<text x="371.2" y="282.9">SIZE</text>
<text x="390.9" y="282.9">SHEET</text>
</g>
</svg>
